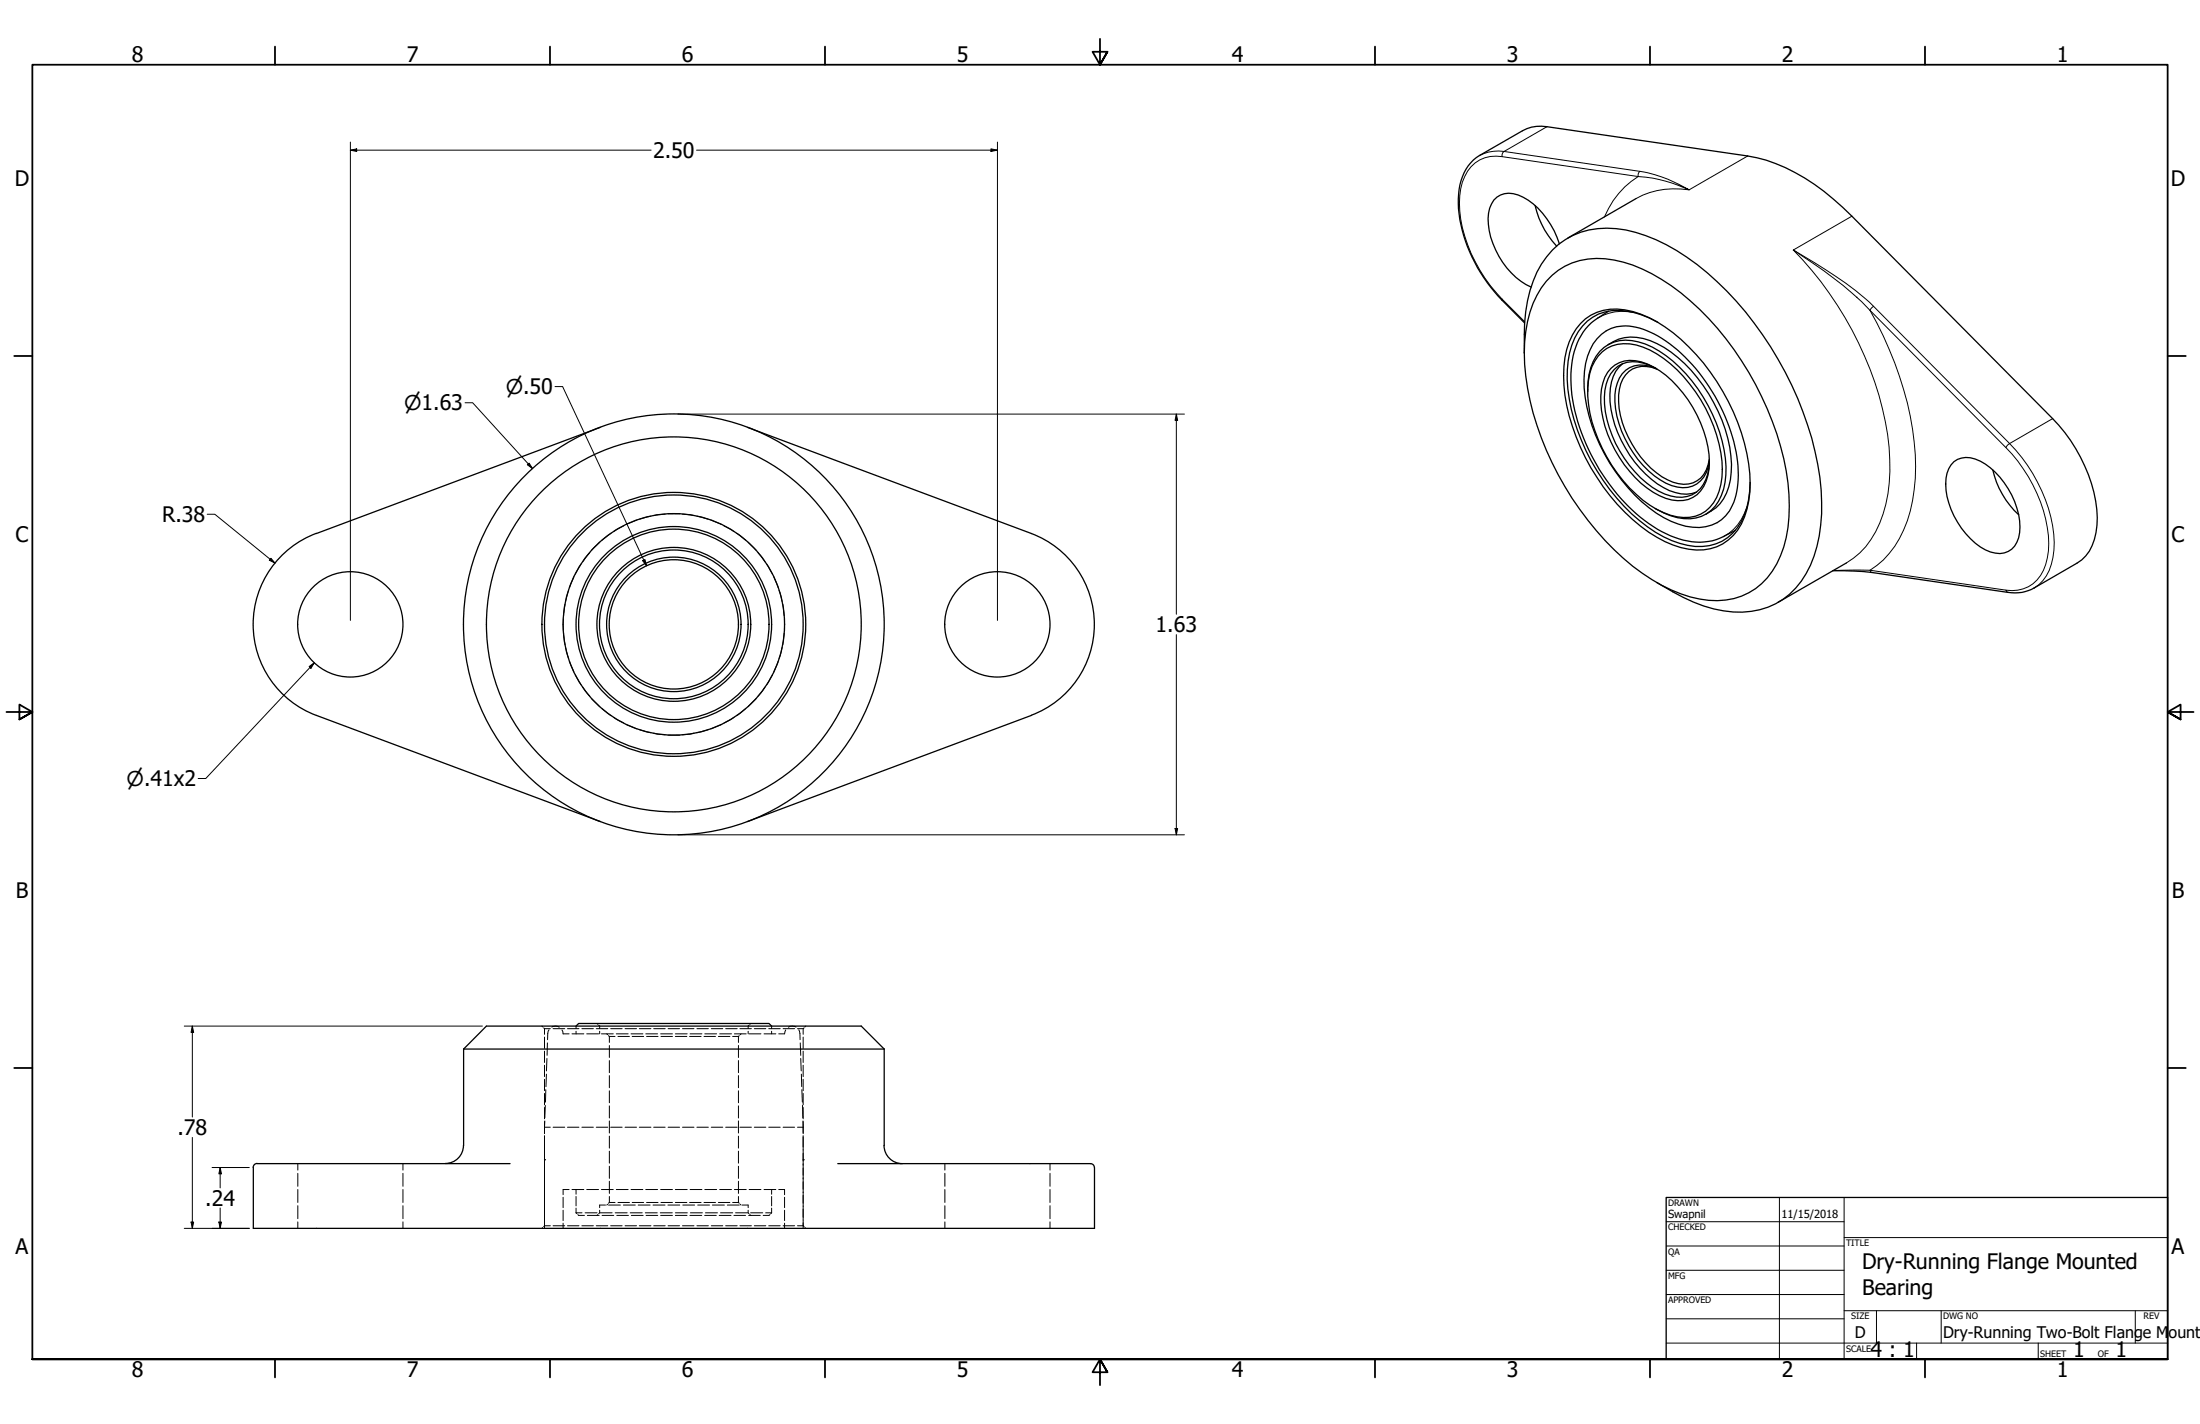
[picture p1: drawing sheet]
<svg xmlns="http://www.w3.org/2000/svg" width="864mm" height="559mm" viewBox="0 0 864 559" stroke-linecap="round" stroke-linejoin="round" font-family="sans-serif">
<!-- layer: Hidden (ANSI) -->
<g fill="none" stroke="#000" stroke-width=".39">
<path d="M231.5 216.9l-2.8 3.6M235.5 212.8l-3.3 3.2M239.9 209.2l-3.6 2.8M244.8 206.4l-3.9 2.2M250 204.1l-4.2 1.7M255.5 202.6l-4.4 1.1M261.1 201.7l-4.5 .6M262.3 201.6h4.5M267.9 201.7l4.5 .6M273.6 202.6l4.3 1.1M279 204.1l4.2 1.7M284.2 206.4l4 2.2"/>
<path d="M289.1 209.2l3.6 2.8M293.6 212.8l3.2 3.2M297.6 216.9l2.7 3.6M221.8 237.1l-.6 4.5M223.2 231.6l-1.2 4.4M225.3 226.3l-1.7 4.3M228.1 221.4l-2.3 3.9M301 221.4l2.3 3.9M303.7 226.3l1.7 4.3M305.8 231.6l1.2 4.4M307.3 237.1l.5 4.5M221.2 242.8v4.5"/>
<path d="M221.2 248.5l.6 4.5M222 254.1l1.2 4.3M223.6 259.5l1.7 4.2M305.4 259.5l-1.7 4.2M307 254.1l-1.2 4.3M307.8 248.5l-.5 4.5M307.9 242.8v4.5M225.8 264.8l2.3 3.9M228.7 269.6l2.8 3.6M232.2 274.1l3.3 3.2M236.3 278.1l3.6 2.8M292.7 278.1l-3.6 2.8"/>
<path d="M296.8 274.1l-3.2 3.2M300.3 269.6l-2.7 3.6M303.3 264.8l-2.3 3.9M240.9 281.5l3.9 2.2M245.8 284.3l4.2 1.7M251.1 286.4l4.4 1.1M256.6 287.7l4.5 .7M262.3 288.5h4.5M272.4 287.7l-4.5 .7M277.9 286.4l-4.3 1.1M283.2 284.3l-4.2 1.7M288.2 281.5l-4 2.2"/>
<path d="M212.7 402.7l.3 .3M213.4 403.4l.3 .3M213.7 403.7h2.3M213.7 403.7v2.2M213.7 407v4.4M213.7 412.5v4.4M213.7 418v4.5M214.7 415.4l-.2 4.8M214.9 409.3l-.1 4.8M215.5 404.1l-.5 1.5-.1 2.4M216.6 403a2.79 2.79 0 0 1 2.9 .1M217.1 403.7h4.6"/>
<path d="M220.6 404.2l.4 1.5h2.4M222.8 403.7h4.5M224.5 405.7h4.7M226.1 402.7v1M226.1 404.7v1M228.4 403.7h4.5M230.3 405.7h4.6M234.1 403.7h4.5M234.4 401.6l.3 .4M235 402.3l.4 .4v1M235.4 404.7v1M236.1 405.7h4.6"/>
<path d="M238.2 405.7l.3 .3M238.8 406.4l.4 .3M239.2 406.7h2.2M239.2 406.7v2.4M239.2 410.3v4.7M239.2 416.2v4.7M239.7 403.7h4.5M241.9 405.7h4.7M242.6 406.7h4.5M245.4 403.7h4.5M247.7 405.7h4.6M248.2 406.7h4.5"/>
<path d="M251 403.7h4.5M253.5 405.7h4.6M253.8 406.7h4.5M256.6 403.7h4.5M259.3 405.7h4.7M259.5 406.7h4.5M262.3 403.7h4.5M265.1 405.7h4.6M265.1 406.7h4.5M267.9 403.7h4.5M270.7 406.7h4.5M270.9 405.7h4.6"/>
<path d="M273.6 403.7h4.5M276.4 406.7h4.5M276.7 405.7h4.6M279.2 403.7h4.5M282 406.7h4.5M282.5 405.7h4.6M284.9 403.7h4.5M287.6 406.7h2.3M288.3 405.7h4.6M289.9 406.7v2.4M289.9 410.3v4.7M289.9 416.2v4.7"/>
<path d="M290.2 406.4l-.3 .3M290.4 403.7h4.6M290.9 405.7l-.3 .3M293.7 404.7v1M294 402.3l-.3 .4v1M294.1 405.7h4.6M294.7 401.6l-.4 .4M296.1 403.7h4.5M299.9 405.7h4.6M301.8 403.7h4.5M302.9 402.7v1M302.9 404.7v1"/>
<path d="M307.4 403.7h4.5M308.4 404.2l-.4 1.5h-2.3M312.5 403a2.91 2.91 0 0 0-3 .1M313.1 403.7h2.2M313.6 404.1l.4 1.5 .1 2.4M314.1 409.3l.2 4.8M314.3 415.4l.2 4.8M315.3 403.7v2.2M315.3 407v4.4M315.3 412.5v4.4M315.3 418v4.5M315.7 403.4l-.4 .3"/>
<path d="M316.3 402.7l-.3 .3M213.7 423.5v4.5M213.7 429.1v4.4M213.7 434.6v4.4M213.9 439.9l-.2 2.4h2.3M214.1 433.8l-.2 4.9M214.2 427.6l-.1 4.9M214.5 421.5l-.2 4.9M239.2 422.1v4.7M239.2 428.1v4.7M239.2 434v4.7M239.2 439.9v4.7"/>
<path d="M289.9 422.1v4.7M289.9 428.1v4.7M289.9 434v4.7M289.9 439.9v4.7M314.6 421.5l.1 4.9M314.8 427.6l.2 4.9M315 433.8l.2 4.9M315.2 439.9l.1 2.4h-2.2M315.3 423.5v4.5M315.3 429.1v4.4M315.3 434.6v4.4M116.9 456.6v2.6"/>
<path d="M158.2 456.6v2.6M213.7 452.6v4.7M213.7 440.1v4.8M213.7 445.6v10M213.7 456.7v25.3M217.1 442.3h4.6M222.8 442.3h4.5M228.4 442.3h4.5M234.1 442.3h4.5M239.2 445.8v4.7M239.2 451.7v4.7M239.2 457.6v4.8"/>
<path d="M239.7 442.3h4.5M245.4 442.3h4.5M251 442.3h4.5M256.6 442.3h4.5M262.3 442.3h4.5M267.9 442.3h4.5M273.6 442.3h4.5M279.2 442.3h4.5M284.9 442.3h4.5M289.9 445.8v4.7M289.9 451.7v4.7M289.9 457.6v4.8"/>
<path d="M290.4 442.3h4.6M296.1 442.3h4.5M301.8 442.3h4.5M307.4 442.3h4.5M315.3 452.6v4.7M315.3 440.1v4.8M315.3 445.6v10M315.3 456.7v25.3M370.9 456.6v2.6M412.2 456.6v2.6M116.9 460.4v5.1M116.9 466.8v5.1"/>
<path d="M116.9 473.1v5.1M116.9 479.5v2.5M158.2 460.4v5.1M158.2 466.8v5.1M158.2 473.1v5.1M158.2 479.5v2.5M221 469.8v4.1M221 474.9v4.1M221 480v2M223.4 466.8h-2.4v2M224.5 466.8h4.7M226.1 475.9h2.4"/>
<path d="M226.1 475.9l.3 .3M226.1 466.8v1.8M226.1 469.5v3.7M226.1 474.1v1.8M226.8 476.6l.3 .3h2.3M229.7 475.9h4.7M230.3 466.8h4.6M230.6 476.9h4.6M234.7 476.6l-.3 .3M235.4 474.9v1l-.4 .3M235.6 475.9h4.7M236.1 466.8h4.6"/>
<path d="M236.3 476.9h4.6M237.7 472.9h-2.3v1M238.5 472.6l-.3 .3M238.9 472.9h4.6M239.2 471.9h2.2M239.2 471.9l-.4 .3M239.2 463.5v4.8M239.2 469.5v2.4M241.5 475.9h4.7M241.9 466.8h4.7M242.1 476.9h4.6M242.6 471.9h4.5"/>
<path d="M244.7 472.9h4.7M247.4 475.9h4.7M247.7 466.8h4.6M247.8 476.9h4.7M248.2 471.9h4.5M250.5 472.9h4.7M253.3 475.9h4.7M253.5 466.8h4.6M253.6 476.9h4.6M253.8 471.9h4.5M256.3 472.9h4.7M259.2 475.9h4.7"/>
<path d="M259.3 476.9h4.7M259.3 466.8h4.7M259.5 471.9h4.5M262.2 472.9h4.6M265.1 471.9h4.5M265.1 476.9h4.6M265.1 475.9h4.7M265.1 466.8h4.6M268 472.9h4.7M270.7 471.9h4.5M270.8 476.9h4.7M270.9 466.8h4.6"/>
<path d="M271 475.9h4.7M273.9 472.9h4.6M276.4 471.9h4.5M276.6 476.9h4.6M276.7 466.8h4.6M276.9 475.9h4.7M279.7 472.9h4.7M282 471.9h4.5M282.3 476.9h4.7M282.5 466.8h4.6M282.8 475.9h4.8M285.5 472.9h4.7"/>
<path d="M287.6 471.9h2.3M288.1 476.9h4.6M288.3 466.8h4.6M288.7 475.9h4.8M289.9 471.9l.3 .3M289.9 463.5v4.8M289.9 469.5v2.4M290.6 472.6l.3 .3M291.3 472.9h2.4v1M293.7 474.9v1l.3 .3M293.9 476.9h4.5M294.1 466.8h4.6"/>
<path d="M294.3 476.6l.4 .3M294.6 475.9h4.8M299.9 466.8h4.6M300.5 475.9h2.4M302.3 476.6l-.4 .3h-2.3M302.9 475.9l-.3 .3M302.9 466.8v1.8M302.9 469.5v3.7M302.9 474.1v1.8M305.7 466.8h2.3v2M308 469.8v4.1M308 474.9v4.1"/>
<path d="M308 480v2M370.9 460.4v5.1M370.9 466.8v5.1M370.9 473.1v5.1M370.9 479.5v2.5M412.2 460.4v5.1M412.2 466.8v5.1M412.2 473.1v5.1M412.2 479.5v2.5M213 481.7l-.3 .3M216 481h-2.3l-.3 .3M217.1 481h4.6"/>
<path d="M222.8 481h4.5M228.4 481h4.5M234.1 481h4.5M239.7 481h4.5M245.4 481h4.5M251 481h4.5M256.6 481h4.5M262.3 481h4.5M267.9 481h4.5M273.6 481h4.5M279.2 481h4.5M284.9 481h4.5"/>
<path d="M290.4 481h4.6M296.1 481h4.5M301.8 481h4.5M307.4 481h4.5M313.1 481h2.2l.4 .3M316 481.7l.3 .3"/>
</g>
<!-- layer: Visible (ANSI) -->
<g fill="none" stroke="#000" stroke-width=".51">
<path d="M642.2 77.9l-26.8 15.5M602.6 80.7a34.7 34.7 0 0 0 8.5 15.9M612.1 95.7a30.4 30.4 0 0 0-16.2-19.2 8.2 8.2 0 0 0-11.6 7.1 30.9 30.9 0 0 0 16.7 29M609.2 108.1a27.4 27.4 0 0 1 24.4-6.1 64.7 64.7 0 0 1 29.9 16 120 120 0 0 1 38.4 71.5 59.6 59.6 0 0 1-3 28.6 26.9 26.9 0 0 1-31.7 17 64.4 64.4 0 0 1-30-16 120 120 0 0 1-38.3-71.5 54.3 54.3 0 0 1 4.4-31.7l3.7-5.5zM728.9 116.6h.1M598.4 138.5a79.8 79.8 0 0 1 2.2-24.5 32.4 32.4 0 0 1 19.9-22.9 40.8 40.8 0 0 1 29.5 2.9 103 103 0 0 1 38.6 32.8 130.6 130.6 0 0 1 26.3 65.4 57.7 57.7 0 0 1-5.9 32.9 29.1 29.1 0 0 1-28.7 15.1 54.9 54.9 0 0 1-23.6-7.9l-6.3-3.7M598.5 126.7l-8.8-8.8a59.7 59.7 0 0 1-17.2-38 21.2 21.2 0 0 1 7-18.1l18.2-10.5a14.2 14.2 0 0 1 9.6-1.6l78.8 11.5a67.9 67.9 0 0 1 33.5 16.9l7.3 6.7 78.9 79.5a61 61 0 0 1 17.5 38.8 22.8 22.8 0 0 1-4.5 15l-1.6 1.6-1.9 1.3-16.9 9.8a15.2 15.2 0 0 1-10.1 1.7l-53.4-7.8-7.3-.6-8.1-.1M620.4 127a19.7 19.7 0 0 1 20.5-4.8 54.6 54.6 0 0 1 25 17 81.1 81.1 0 0 1 21.1 50.5 30.7 30.7 0 0 1-6.6 20.4 19.8 19.8 0 0 1-20.6 4.8 54.6 54.6 0 0 1-24.9-17 83.1 83.1 0 0 1-21-46.7 34.4 34.4 0 0 1 4.8-22.1zM626.9 132.9a15.7 15.7 0 0 1 16.6-4.2 49.9 49.9 0 0 1 23.5 17.6 69.9 69.9 0 0 1 15.3 38.4 25 25 0 0 1-4.9 17.7 15.7 15.7 0 0 1-15.7 4.1 44.5 44.5 0 0 1-22.6-15.1 67.2 67.2 0 0 1-17.3-42.5 24.6 24.6 0 0 1 5.1-16zM629 138a15 15 0 0 1 15.9-1.8 50.6 50.6 0 0 1 24.6 24.1 51.4 51.4 0 0 1 6.5 27 17.3 17.3 0 0 1-8.4 14.4 17.4 17.4 0 0 1-14.6-.5 52.2 52.2 0 0 1-24-25.2 46.7 46.7 0 0 1-5.4-26.8 17.5 17.5 0 0 1 5.4-11.2zM631.2 135.3a17.7 17.7 0 0 1 19.3-.4 56.7 56.7 0 0 1 25.5 30 42.6 42.6 0 0 1 2.6 26.1 15.9 15.9 0 0 1-9 10.8M631.4 122.1a25.3 25.3 0 0 0-9.9 8.2 36 36 0 0 0-4.5 24.6 77 77 0 0 0 31.9 51.7 31.9 31.9 0 0 0 21.7 5.9l1.6-.3a37 37 0 0 0 9-4"/>
<path d="M650.7 126.5a28.9 28.9 0 0 0-20.7-4.1 20 20 0 0 0-13.9 16 55.6 55.6 0 0 0 3.1 30.3 79.9 79.9 0 0 0 30.7 40.2 33.1 33.1 0 0 0 18.4 5.5 18.2 18.2 0 0 0 16.4-12.2 35.7 35.7 0 0 0 2.3-12.9M623.3 153.7a21.2 21.2 0 0 1 6.4-17.4 14.8 14.8 0 0 1 13.5-2.1 42.8 42.8 0 0 1 21 15.3 60.3 60.3 0 0 1 13.3 33.7 22 22 0 0 1-5.8 17.1 15.3 15.3 0 0 1-15.9 2.1l-6.1-2.9M632.4 144.5a11.6 11.6 0 0 1 11.8-2.5 35.7 35.7 0 0 1 18.5 15 44.4 44.4 0 0 1 8.2 27 13.4 13.4 0 0 1-8.2 12 17.1 17.1 0 0 1-13.7-2.8 47.5 47.5 0 0 1-20.6-35.1 18 18 0 0 1 4-13.6zM636.9 142.7a15.2 15.2 0 0 0-4.9 12.2 45.3 45.3 0 0 0 21 36.4 14.9 14.9 0 0 0 13 1.8M649.9 144.5a10.8 10.8 0 0 0-13.1 2.2 17.8 17.8 0 0 0-2.6 13.6 41.3 41.3 0 0 0 19.7 29.3 11.6 11.6 0 0 0 13.6-.9 12.8 12.8 0 0 0 3.5-7.7M650 144.5a15.1 15.1 0 0 0-13.2-1.7 12.4 12.4 0 0 0-6.8 10.4 42.9 42.9 0 0 0 11.7 31.9 28.4 28.4 0 0 0 16.4 10 11 11 0 0 0 12.3-9.1l.6-5.2M650.6 144.9a9.9 9.9 0 0 0-14.4 5.7 28.8 28.8 0 0 0 2.9 20.8 36.7 36.7 0 0 0 15.5 16.9 11.2 11.2 0 0 0 13-.7 13 13 0 0 0 3.4-7.4M235.6 167.7l-111.4 41.7M293.4 167.7l111.5 41.7M767 181.2a9.3 9.3 0 0 1 10.4-.2 31.4 31.4 0 0 1 15.4 28 8.3 8.3 0 0 1-7.7 8.2 16.9 16.9 0 0 1-11.6-5.8 31 31 0 0 1-9.6-23.7 10.2 10.2 0 0 1 3.1-6.5zM782.3 184.4a34.7 34.7 0 0 0 10.1 17.6M124.2 209.3a38.1 38.1 0 0 0-24.8 35.7 38.1 38.1 0 0 0 24.8 35.7"/>
<path d="M404.8 209.4a38.1 38.1 0 0 1 24.8 35.6 38.1 38.1 0 0 1-24.8 35.7M724.8 220.9l-26.8 15.4M124.2 280.7l111.4 41.7M404.9 280.7l-111.5 41.7M182 411.7l8.9-9h147.2l9 9M182 411.7h165.1M182 411.7v37.8M226.1 402.7l1-1.1h74.8l1 1.1M347.1 411.7v37.8M99.4 458.2v23.8h330.2v-23.8M100.9 456.6l-1.2 .6-.3 .9M101 456.6h99.2"/>
<path d="M181.9 449.5a7.1 7.1 0 0 1-7.1 7.1M328.9 456.6h99.2l1.2 .6 .3 .9M347 449.5a7.1 7.1 0 0 0 7.2 7.1"/>
<circle cx="137.5" cy="245" r="20.7"/>
<circle cx="264.5" cy="245" r="43.5"/>
<circle cx="264.5" cy="245" r="38.4"/>
<circle cx="264.5" cy="245" r="37.4"/>
<circle cx="264.5" cy="245" r="30.2"/>
<circle cx="264.5" cy="245" r="25.4"/>
<circle cx="264.5" cy="245" r="29.2"/>
<circle cx="264.5" cy="245" r="26.4"/>
<circle cx="264.5" cy="245" r="50.8"/>
<circle cx="264.5" cy="245" r="51.8"/>
<circle cx="264.5" cy="245" r="73.6"/>
<circle cx="264.5" cy="245" r="82.6"/>
<circle cx="391.5" cy="245" r="20.7"/>
</g>
<g fill="#000">
<circle cx="213.7" cy="455.1" r=".25"/>
<circle cx="315.3" cy="455.1" r=".25"/>
</g>
<!-- layer: Visible Narrow (ANSI) -->
<g fill="none" stroke="#000" stroke-width=".39">
<path d="M590.4 59.4a16.1 16.1 0 0 0-9.6 1.6M590.4 59.4a1.89 1.89 0 0 0-.7 2.1M590.4 59.4l53.4 7.8M607.3 49.7l-16.9 9.7M589.7 61.5a13.4 13.4 0 0 0-15.7 10 39.2 39.2 0 0 0 2.1 24.6 61.8 61.8 0 0 0 13.6 21.3M589.7 61.5l53.4 7.8M643.1 69.3a34 34 0 0 0-13.3 15.9M643.8 67.2a55.4 55.4 0 0 1 19.3 7.3 56.3 56.3 0 0 0-20-5.2M643.8 67.2a1.89 1.89 0 0 0-.7 2.1M686.1 61.2l-23 13.3a32.4 32.4 0 0 0-20.9 3.4M704 98.1a135.7 135.7 0 0 1 37 72.5 66.5 66.5 0 0 1-3.1 34.7 30.9 30.9 0 0 1-13.1 15.6M704 98.1a168 168 0 0 1 30.1 23.7 130.6 130.6 0 0 1 17.9 61.3 55.6 55.6 0 0 1-8.2 31.3 31.1 31.1 0 0 1-9.7 9.4l-14.5 .1"/>
<path d="M704 98.1l12.5 7.6a107.4 107.4 0 0 1 19 14.5M726.9 84.8l-22.9 13.3M589.7 117.4v.5M589.7 117.4l8.9 8.9M641.9 122.7a19.2 19.2 0 0 0-14.8 2.2M735.5 120.2l-1.4 1.6 53.3 53.8M735.5 120.2l53.4 53.9 16.9-9.8M685.8 198.8a19.2 19.2 0 0 1-9.3 11.8M734.9 224.7l-.8-.9 53.3 7.8M798.4 230.8a16.3 16.3 0 0 0 7.5-12 47.3 47.3 0 0 0-6.1-29.6 61 61 0 0 0-10.9-15.1l-1.5 1.5a57.8 57.8 0 0 1 16.8 37.7 19.9 19.9 0 0 1-6.2 15.8 13.9 13.9 0 0 1-10.6 2.5l.9 .9"/>
</g>
<!-- layer: Border (ANSI) -->
<g fill="none" stroke="#000" stroke-width=".7">
<path d="M107.9 18.3v7.1M215.9 18.3v7.1M323.8 18.3v7.1M431.8 15.2v10.2l-2.9-5.1h5.8l-2.9 5.1 2.9-5.1M539.8 18.3v7.1M647.7 18.3v7.1M755.6 18.3v7.1M5.6 139.7h7.1M850.9 139.7h7.1M2.5 279.4h10.2l-5.1-2.9v5.8l5.1-2.9-5.1 2.9M861.1 279.4h-10.2l5.1-2.9v5.8l-5.1-2.9 5.1 2.9M5.6 419.1h7.1"/>
<path d="M850.9 419.1h7.1M12.7 533.4v-508h838.2v508h-838.2h838.2M107.9 533.4v7.1M215.9 533.4v7.1M323.8 533.4v7.1M434.7 538.5l-2.9-5.1 2.9 5.1h-5.8l2.9-5.1v10.2M539.8 533.4v7.1M647.7 533.4v7.1M755.6 533.4v7.1"/>
</g>
<!-- layer: Title (ANSI) -->
<g fill="none" stroke="#000" stroke-width=".39">
<path d="M654 479.4h69.9M698.5 469.9v63.5M723.9 469.9v63.5M654 488.9h69.9M654 498.5h69.9M723.9 485.6h127M654 508h69.9M654 517.5h69.9M723.9 514.3h127M736.6 514.3v12.7M762 514.3v12.7M838.2 514.3v12.7"/>
<path d="M654 527h196.9M752.3 527v6.4M800.1 527v6.4"/>
</g>
<path d="M654 469.9h196.9v63.5h-196.9z" fill="none" stroke="#000" stroke-width=".51"/>
<!-- layer: Dimension (ANSI) -->
<g fill="none" stroke="#000" stroke-width=".39">
<path d="M137.5 58.9l2.5-.5v1zM137.5 58.9h118.1M137.5 55.8v187.7M273.4 58.9h118.1M389 58.4l2.5 .5-2.5 .5zM391.5 55.8v187.7M182.6 158.1h2.9l23.5 25.8M217.9 151.7h3l32.9 70.4M266.1 162.5h198.8M461.8 162.5l.5 2.5h-1zM461.8 162.5v78.5M207 182.4l.7-.7 1.3 2.2z"/>
<path d="M81.3 201.8h3l23.6 19.2M106.4 219.1l1.5 1.9-2.2-1.2zM252.3 220l.9-.4 .6 2.5zM461.8 249v78.6M121.3 261.6l2.1-1.5-1.4 2.2zM123.4 260.1l-42.6 45.4h-3M266.1 327.6h198.8M461.3 325.1h1l-.5 2.5zM72.3 402.7h117.1M75.5 402.7l.5 2.4h-1zM75.5 402.7v35.6M75.5 446.3v35.7"/>
<path d="M83.2 458.2h14.7M86.4 458.2l.5 2.4h-1zM86.4 458.2v8M75 479.6h1l-.5 2.4zM85.9 479.6h1l-.5 2.4zM86.4 474v8M72.3 482h25.6"/>
</g>
<g fill="#000">
<path d="M137.5 58.9l2.5-.5v1z" fill-rule="evenodd"/>
<path d="M389 58.4l2.5 .5-2.5 .5z" fill-rule="evenodd"/>
<path d="M461.8 162.5l.5 2.5h-1z" fill-rule="evenodd"/>
<path d="M207 182.4l.7-.7 1.3 2.2z" fill-rule="evenodd"/>
<path d="M106.4 219.1l1.5 1.9-2.2-1.2z" fill-rule="evenodd"/>
<path d="M252.3 220l.9-.4 .6 2.5z" fill-rule="evenodd"/>
<path d="M121.3 261.6l2.1-1.5-1.4 2.2z" fill-rule="evenodd"/>
<path d="M461.3 325.1h1l-.5 2.5z" fill-rule="evenodd"/>
<path d="M75.5 402.7l.5 2.4h-1z" fill-rule="evenodd"/>
<path d="M75 479.6h1l-.5 2.4z" fill-rule="evenodd"/>
<path d="M85.9 479.6h1l-.5 2.4z" fill-rule="evenodd"/>
<path d="M86.4 458.2l.5 2.4h-1z" fill-rule="evenodd"/>
</g>
<g font-size="8.4">
<text x="51.7" y="24.4">8</text>
<text x="159.6" y="24.4">7</text>
<text x="267.6" y="24.4">6</text>
<text x="375.5" y="24.4">5</text>
<text x="483.5" y="24.4">4</text>
<text x="591.4" y="24.4">3</text>
<text x="699.4" y="24.4">2</text>
<text x="807.3" y="24.4">1</text>
<text x="256.4" y="62">2.50</text>
<text x="5.8" y="72.9">D</text>
<text x="852.1" y="72.9">D</text>
<text x="63.6" y="204.9">R.38</text>
<text x="6.1" y="212.6">C</text>
<text x="852.4" y="212.6">C</text>
<text x="453.6" y="248.1">1.63</text>
<text x="6.2" y="352.3">B</text>
<text x="852.5" y="352.3">B</text>
<text x="69.7" y="445.4">.78</text>
<text x="80.6" y="473.2">.24</text>
<text x="6.1" y="492">A</text>
<text x="852.4" y="492">A</text>
<text x="730.9" y="498.2">Dry-Running Flange Mounted</text>
<text x="730.9" y="508.2">Bearing</text>
<text x="734.3" y="532.6">4 : 1</text>
<text x="813.8" y="532.6">1</text>
<text x="830.5" y="532.6">1</text>
<text x="51.7" y="540.5">8</text>
<text x="159.6" y="540.5">7</text>
<text x="267.6" y="540.5">6</text>
<text x="375.5" y="540.5">5</text>
<text x="483.5" y="540.5">4</text>
<text x="591.4" y="540.5">3</text>
<text x="699.4" y="540.5">2</text>
<text x="807.3" y="540.5">1</text>
</g>
<g font-size="8">
<text x="198.5" y="154.6">⌀.50</text>
<text x="158.7" y="161">⌀1.63</text>
<text x="49.7" y="308.4">⌀.41x2</text>
</g>
<g font-size="6.3">
<text x="728.1" y="524.9">D</text>
<text x="762.8" y="525">Dry-Running Two-Bolt Flange M</text>
<text x="851.3" y="525">ounte</text>
</g>
<g font-size="4.4">
<text x="654.8" y="477.8">Swapnil</text>
<text x="699.3" y="478">11/15/2018</text>
</g>
<g font-size="3.5">
<text x="654.8" y="473.2">DRAWN</text>
<text x="654.8" y="482.8">CHECKED</text>
<text x="724.7" y="488.9">TITLE</text>
<text x="654.8" y="492.3">QA</text>
<text x="654.8" y="501.8">MFG</text>
<text x="654.8" y="511.4">APPROVED</text>
<text x="726.7" y="517.7">SIZE</text>
<text x="762.8" y="517.7">DWG NO</text>
<text x="841.4" y="517.7">REV</text>
<text x="724.7" y="530.4">SCALE</text>
<text x="800.9" y="532.6">SHEET</text>
<text x="823.5" y="532.6">OF</text>
</g>
</svg>
